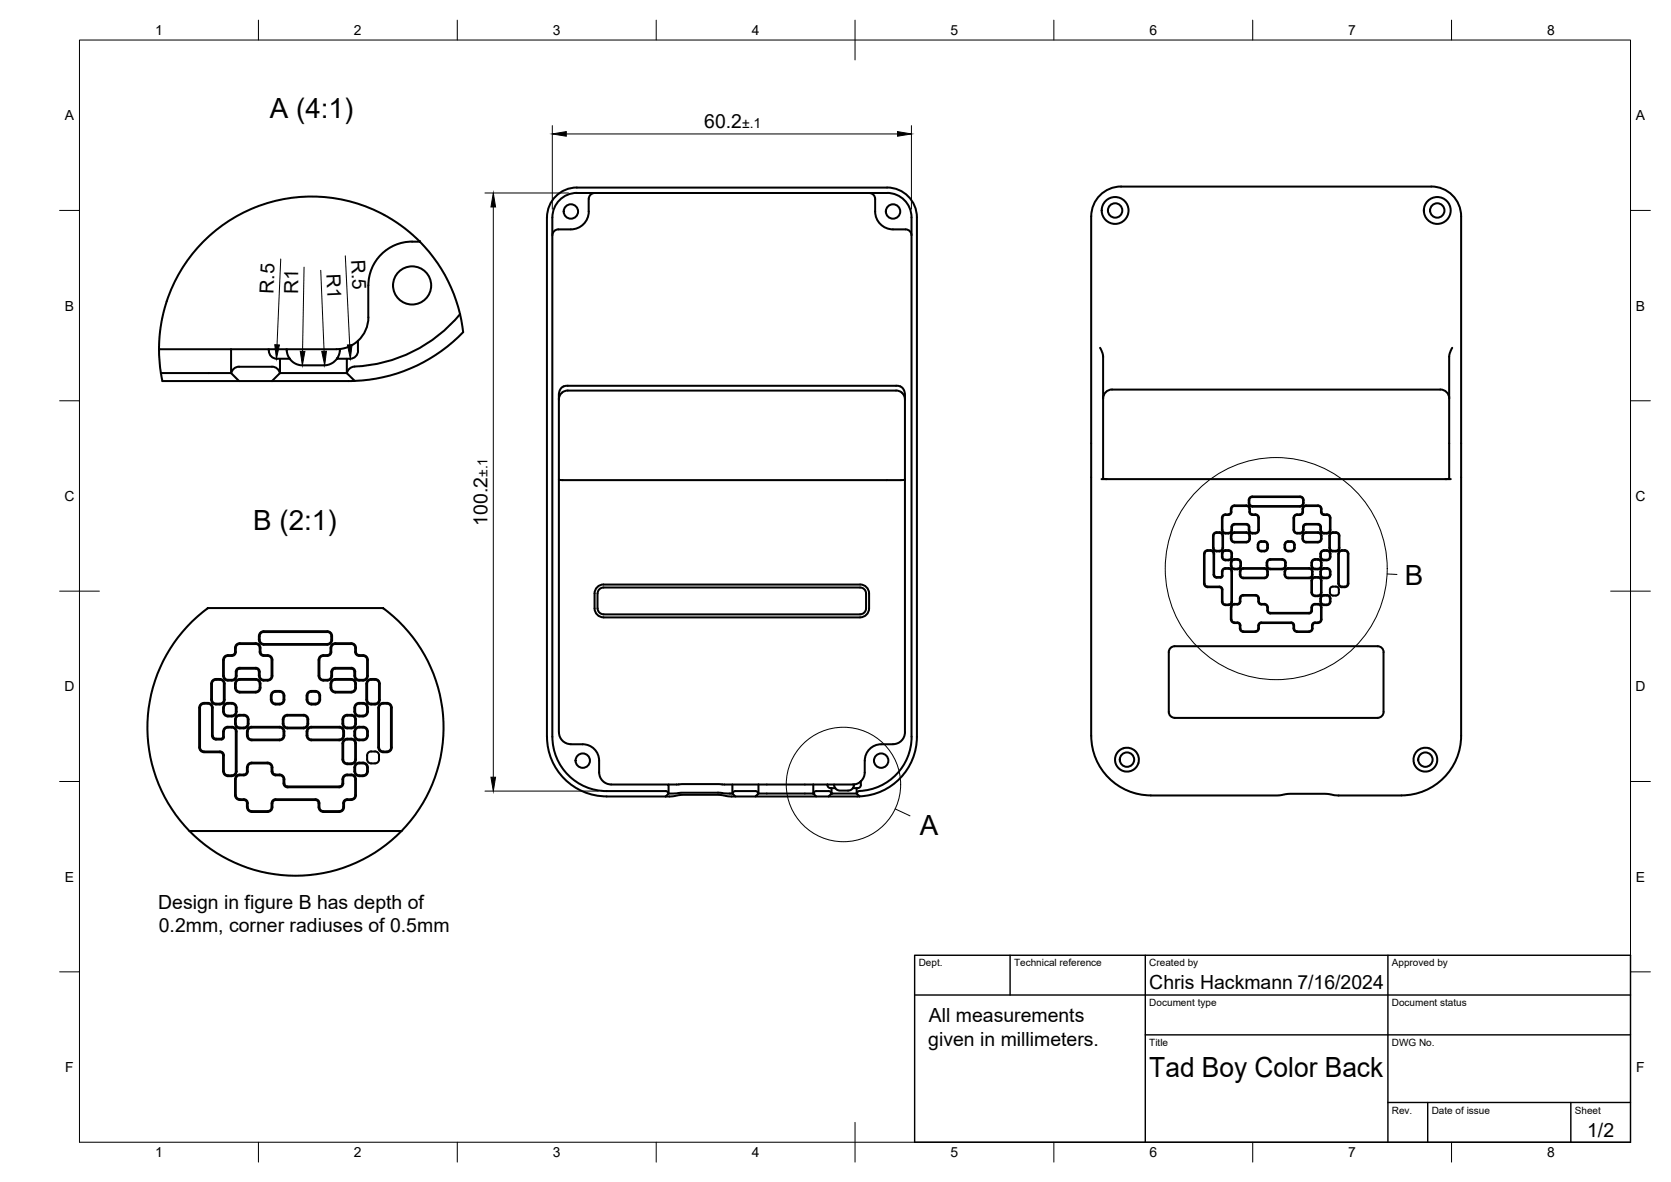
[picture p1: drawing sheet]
<svg xmlns="http://www.w3.org/2000/svg" width="420mm" height="297mm" viewBox="0 0 420 297" stroke-linecap="round" stroke-linejoin="round" font-family="sans-serif">
<!-- layer: Visible -->
<g fill="none" stroke="#000" stroke-width=".51">
<path d="M138.9 54.6v130.6M143.5 57.6h-3.1a1.49 1.49 0 0 0-1.5 1.5M145 48.5h78M145 48.5a6.1 6.1 0 0 0-6.1 6.1M148 53.1a4.5 4.5 0 0 1-4.5 4.5M149.5 48.5a1.49 1.49 0 0 0-1.5 1.5v3.2M218.6 48.5a1.49 1.49 0 0 1 1.4 1.5v3.2M220 53.1a4.5 4.5 0 0 0 4.5 4.5h3.2a1.49 1.49 0 0 1 1.5 1.5M223 48.5a6.1 6.1 0 0 1 6.2 6.1v130.5a13.8 13.8 0 0 1-13.3 13.7l-.5 .6M92.6 71.7v8M92.6 79.7a8 8 0 0 1-2.6 5.9M105.6 60.7a11.2 11.2 0 0 0-13 11"/>
<path d="M115.7 78.9a36.4 36.4 0 0 1-26.6 13.2M40 87.8l.2 3.7 .6 4.3h19.3M40 87.8l.3-5.3 1.2-5.4a38.4 38.4 0 0 1 61.3-18.9l2.7 2.4a38.9 38.9 0 0 1 11 22.9 39.6 39.6 0 0 1-28.8 12.3h-19.3M40.4 93.8h17.7M58.1 87.8v6M58.1 93.8h.1M58.1 93.8l2 2h8.3l2-2M67.6 87.8v.4M67.6 88.2a2.43 2.43 0 0 0 3.2 2h2.1M70.4 93.8a2 2 0 0 0-2-1.7l-8.3 .1a1.95 1.95 0 0 0-1.9 1.6M70.4 93.8h16.8M70.4 90.2v3.6"/>
<path d="M70.4 93.8h.1M72.1 87.8l.2 1.3 .6 1.1M72.9 90.2l1.2 1.1 1.7 .5 6.5-.1 1.4-.5 1-1M85.5 87.7l-.3 1.5-.5 1h2.5M85.5 87.7l2.5-.7 2-1.3v2.5M85.5 87.7l-45.5 .1M87.2 93.8l2 1.9M89.1 92.1a2 2 0 0 0-1.9 1.7M90 88.2a2.17 2.17 0 0 1-2.8 2v3.6M142.8 98.2h82.5M142.8 98.1a2.12 2.12 0 0 0-1.7 .8l-.4 .5-.2 1M225.3 98.1a2.28 2.28 0 0 1 1.9 1.1l.3 1.2"/>
<path d="M226.4 97.1l.7 .6 .4 1.3v85M226.4 97.1l-.8-.2h-82.8a1.95 1.95 0 0 0-1.7 .6l-.4 .7-.2 .8v85M276.6 87.4l.8 2.1v30.8M365.1 87.4l-.7 2.1v30.8M364.4 100.1a2.22 2.22 0 0 0-2.3-2.2h-82.5a2.25 2.25 0 0 0-2.2 2.2M140.5 120.6h87M277 120.4h87.8M277.3 120.3l1 .1M302.9 139.2v7.5M302.9 139.2a.75 .75 0 0 1 .7-.8h.8a.75 .75 0 0 1 .7 .8v5.2M305.3 134a1.42 1.42 0 0 1 2.2 .7v3a.9 .9 0 0 1-.9 .9h-.7a.9 .9 0 0 1-.9-.9v-3zM305.4 134.1l.5-.2h.7a.75 .75 0 0 1 .8 .8v3a.75 .75 0 0 1-.8 .7h-.7a.75 .75 0 0 1-.8-.7v-3z"/>
<path d="M307.2 130.2v3a.94 .94 0 0 0 .9 .9h.8a.9 .9 0 0 0 .9-.9v-.8M307.4 130.2a.72 .72 0 0 1 .7-.8h.8a.72 .72 0 0 0 .7-.7v-.8a.72 .72 0 0 1 .8-.7h3a.75 .75 0 0 1 .7 .7v.8a.75 .75 0 0 0 .8 .7h.7a.72 .72 0 0 1 .8 .8M307.4 130.2v3a.75 .75 0 0 0 .7 .7h.8a.75 .75 0 0 0 .7-.7v-.8M309.5 127.9v.8M309.5 134.7v.7M309.5 128.6l-.4 .6-1 .1a.9 .9 0 0 0-.9 .9M309.5 134.7a.9 .9 0 0 1 .9-.9h3a.9 .9 0 0 1 .9 .9v.7a.9 .9 0 0 1-.9 .9M309.5 135.4a.9 .9 0 0 0 .9 .9M309.5 127.9a.9 .9 0 0 1 .9-.9h3a.9 .9 0 0 1 .9 .9l.2 1.2 1.1 .2a.87 .87 0 0 1 .9 .9M309.6 132.4a.75 .75 0 0 1 .8-.7h3a.75 .75 0 0 1 .7 .7M309.8 132.4l.2-.4 .4-.2h3l.4 .2 .2 .4M309.9 134.1l.5-.2h3a.75 .75 0 0 1 .7 .8v.7a.79 .79 0 0 1-.7 .8h-3a.79 .79 0 0 1-.8-.8z"/>
<path d="M310.4 136.3h3M314 132.4v.8a.94 .94 0 0 0 .9 .9h.7a.9 .9 0 0 0 .9-.9M314.4 125.1l.5-.2h12a.75 .75 0 0 1 .7 .8v.7a.79 .79 0 0 1-.7 .8h-12a.75 .75 0 0 1-.8-.8v-.7zM314.9 127.3h12M314.9 127.3a.9 .9 0 0 1-.9-.9v-.7a.9 .9 0 0 1 .9-.9h12a.9 .9 0 0 1 .9 .9v.7a.9 .9 0 0 1-.9 .9M316.4 130.2v3a.75 .75 0 0 1-.8 .7h-.7a.75 .75 0 0 1-.8-.7v-.8M316.5 130.2v3M323.1 136.9v.8M323.2 137.7a.75 .75 0 0 0 .7 .7h.7M324.6 136h-.7a.94 .94 0 0 0-.9 .9 1.3 1.3 0 0 0 .6 1.6l1 .1M324.6 136.2h-.7a.75 .75 0 0 0-.7 .7M324.6 136a.9 .9 0 0 1 .9 .9v.8a.9 .9 0 0 1-.9 .9"/>
<path d="M324.6 136.2a.75 .75 0 0 1 .8 .7v.8a.75 .75 0 0 1-.8 .7M325.2 130.2v3a.94 .94 0 0 0 .9 .9 1.3 1.3 0 0 0 1.6-.6l.1-1.1M325.4 130.2v3a.75 .75 0 0 0 .7 .7h.8a.75 .75 0 0 0 .7-.7v-.8M327.6 132.4a.75 .75 0 0 1 .8-.7h3a.75 .75 0 0 1 .7 .7M327.8 132.4l.2-.4 .4-.2h3l.4 .2 .2 .4M327.9 134.1l.5-.2h3a.75 .75 0 0 1 .7 .8v.7a.79 .79 0 0 1-.7 .8h-3a.75 .75 0 0 1-.8-.8v-.7zM328.4 136.3h3M328.4 136.3a.9 .9 0 0 1-.9-.9v-.7a.9 .9 0 0 1 .9-.9h3a.9 .9 0 0 1 .9 .9v.7a.9 .9 0 0 1-.9 .9M332 132.4v.8M332 139.2v.7M332 133.2a.9 .9 0 0 0 .9 .9h.7M332 139.9a.9 .9 0 0 0 .9 .9h.7"/>
<path d="M332.1 132.4v.8a.75 .75 0 0 0 .8 .7h.7M333.6 129.3l-1.1-.2-.2-1.2a.9 .9 0 0 0-.9-.9h-3a.9 .9 0 0 0-.9 .9l-.2 1.2-1.2 .2a.86 .86 0 0 0-.9 .9M333.6 138.3h-.7a.9 .9 0 0 0-.9 .9M333.6 138.4h-.7a.75 .75 0 0 0-.8 .8v.7a.75 .75 0 0 0 .8 .8h.7M333.6 129.4h-.7a.75 .75 0 0 1-.8-.7v-.8a.75 .75 0 0 0-.7-.7h-3a.72 .72 0 0 0-.8 .7v.8a.75 .75 0 0 1-.7 .7h-.8a.72 .72 0 0 0-.7 .8M333.6 129.3a.9 .9 0 0 1 .9 .9M333.6 138.3a.9 .9 0 0 1 .9 .9v.7a.9 .9 0 0 1-.9 .9M333.6 138.4a.75 .75 0 0 1 .8 .8v.7a.75 .75 0 0 1-.8 .8M333.6 129.4a.75 .75 0 0 1 .8 .8M334.4 130.2v3a.75 .75 0 0 1-.8 .7M334.5 130.2v3a.9 .9 0 0 1-.9 .9M335.1 138.4h.8"/>
<path d="M335.1 133.8h.8M335.1 138.6h.8M335.1 133.9h.8M335.1 133.8a.9 .9 0 0 0-.9 .9v3a.9 .9 0 0 0 .9 .9M335.1 133.9a.75 .75 0 0 0-.7 .8v3a.75 .75 0 0 0 .7 .7M335.9 133.8a.9 .9 0 0 1 .9 .9v3a.86 .86 0 0 1-.9 .9M335.9 133.9a.75 .75 0 0 1 .8 .8M336.6 134.7v3M336.6 139.2v7.5M336.7 137.7a.75 .75 0 0 1-.8 .7M337.4 138.3h.7a.9 .9 0 0 1 .9 .9v7.5a.9 .9 0 0 1-.9 .9h-.7M337.4 138.4h.7a.75 .75 0 0 1 .8 .8v7.5a.75 .75 0 0 1-.8 .7h-.7"/>
<path d="M337.4 138.4a.75 .75 0 0 0-.7 .8M337.4 138.3a.94 .94 0 0 0-.9 .9v7.5a.9 .9 0 0 0 .9 .9M364.4 120.3l-1 .1M48.3 156.2l4-3.4h44l.8 .6a37.2 37.2 0 0 1 5.5 53.6 37.2 37.2 0 0 1-53.8 3 37.2 37.2 0 0 1-.5-53.8zM65.1 159.8v1M65.1 159.8a1.2 1.2 0 0 1 1.2-1.2h16a1.2 1.2 0 0 1 1.2 1.2v1M150.2 147.5l1-.5 .6-.1h64.5a2.25 2.25 0 0 1 2.2 2.2v3.8a2.29 2.29 0 0 1-2.2 2.3l-64.5-.1a2.25 2.25 0 0 1-2.3-2.2v-3.8l.1-.6zM150.9 147.9l.9-.3h64.5a1.49 1.49 0 0 1 1.5 1.5v3.8a1.52 1.52 0 0 1-1.5 1.5h-64.5a1.52 1.52 0 0 1-1.6-1.5l.1-3.8v-.4zM305.3 144.4l.4 .6h1.4l.1-1.3a.9 .9 0 0 1 .9-.9h.8a.87 .87 0 0 1 .9 .9v7.5a.86 .86 0 0 1-.9 .9h-.8a.9 .9 0 0 1-.9-.9v-3l-.1-.5-.5-.1h-3a.9 .9 0 0 1-.9-.9v-7.5a.94 .94 0 0 1 .9-.9h.8a.9 .9 0 0 1 .9 .9v5.2M308.1 142.9h.8M308.1 142.9a.75 .75 0 0 0-.7 .8v1l-.2 .4a2.11 2.11 0 0 1-1.8-.2l-.3-.5M308.9 142.9a.75 .75 0 0 1 .7 .8v7.5a.72 .72 0 0 1-.7 .7h-.8a.75 .75 0 0 1-.7-.7v-3a.75 .75 0 0 0-.8-.8h-3a.75 .75 0 0 1-.7-.7"/>
<path d="M309.5 141.4v.8M309.5 152.7v3M309.5 155.7a.94 .94 0 0 0 .9 .9l1.2 .1 .1 1.2a.9 .9 0 0 0 .9 .9M309.5 141.4a.9 .9 0 0 1 .9-.9h.7a.9 .9 0 0 1 .9 .9v.8M309.5 142.2a.94 .94 0 0 0 .9 .9 1.3 1.3 0 0 0 1.6-.6v-.3M309.6 152.7v3a.75 .75 0 0 0 .8 .7M309.6 142.2v-.8a.75 .75 0 0 1 .8-.7h.7a.75 .75 0 0 1 .8 .7v.8M309.6 142.2a.75 .75 0 0 0 .8 .7M310.4 142.9h.7M310.4 156.4h.7M310.4 151.9a.75 .75 0 0 0-.8 .8M311.1 156.4a.75 .75 0 0 1 .8 .8v.7a.75 .75 0 0 0 .7 .8"/>
<path d="M311.7 144.4a.9 .9 0 0 0 .9 .9M311.9 144.4a.75 .75 0 0 0 .7 .8M311.9 142.2a.75 .75 0 0 1-.8 .7M312.6 142.8h5.3a.9 .9 0 0 1 .9 .9v.7M312.6 149.7h3a.75 .75 0 0 1 .8 .7v.8a.79 .79 0 0 0 .8 .7h.7M312.6 149.5h3M312.6 158.8h3M312.6 142.9h5.3M312.6 149.7a.75 .75 0 0 0-.7 .7v.8a.75 .75 0 0 1-.8 .7h-.7M312.6 142.9a.75 .75 0 0 0-.7 .8v.7M312.6 149.5a.9 .9 0 0 0-.9 .9l-.1 1.2-1.2 .2a.9 .9 0 0 0-.9 .9M312.6 142.8a.9 .9 0 0 0-.9 .9v.7"/>
<path d="M315.6 149.5a.9 .9 0 0 1 .9 .9M316.5 150.4v.8M316.5 157.2v.7M316.5 151.2l.4 .5 1 .1a.87 .87 0 0 1 .9 .9M316.5 157.9a.9 .9 0 0 1-.9 .9M317.1 156.4h7.5M317.2 156.4a.75 .75 0 0 0-.8 .8v.7a.72 .72 0 0 1-.8 .8h-3M317.9 151.9a.75 .75 0 0 1 .7 .8M317.9 142.9a.75 .75 0 0 1 .7 .8v.7M318.5 141.4v.8M318.5 141.4a.9 .9 0 0 1 .9-.9h3a.9 .9 0 0 1 .9 .9v.8M318.5 142.2a.94 .94 0 0 0 .9 .9h3a.9 .9 0 0 0 .9-.9"/>
<path d="M318.6 152.7v.7a.75 .75 0 0 0 .8 .8h9.7a.75 .75 0 0 0 .8-.8v-.7M318.6 144.4a.75 .75 0 0 1-.7 .8h-5.3M318.6 142.2a.75 .75 0 0 0 .8 .7M318.8 152.7v.9l.6 .4h9.7l.6-.4v-.9M318.8 144.4a.9 .9 0 0 1-.9 .9h-5.3M319.4 142.9h3M323 144.4a.9 .9 0 0 0 .9 .9h5.3a.9 .9 0 0 0 .9-.9M323.1 141.4v.8M323.1 143.7v.7M323.2 144.4a.75 .75 0 0 0 .7 .8h5.3a.75 .75 0 0 0 .7-.8M323.2 141.4a.75 .75 0 0 0-.8-.7h-3a.75 .75 0 0 0-.8 .7v.8M323.2 142.2a.75 .75 0 0 1-.8 .7"/>
<path d="M323.9 142.9h5.2M323.9 142.9a.75 .75 0 0 0-.7 .8M324.6 156.6h-7.4l-.5 .1-.2 .5M324.6 156.6l.5 .1 .1 .5a1.29 1.29 0 0 0 .6 1.5l.3 .1M324.6 156.4a.75 .75 0 0 1 .8 .8v.7a.79 .79 0 0 0 .7 .8h3.1a.72 .72 0 0 0 .7-.8v-.7a.75 .75 0 0 1 .8-.8M326.1 158.8h3M329.2 142.9a.75 .75 0 0 1 .7 .8v.7M329.7 142.2a1.3 1.3 0 0 1 .6-1.6 1.63 1.63 0 0 1 1.9 .5l.1 1.1M329.8 142.2a.94 .94 0 0 0 .8 .9 1.3 1.3 0 0 0 1.6-.6l.1-.3M329.9 142.2v-.8a.75 .75 0 0 1 .7-.7h.8a.75 .75 0 0 1 .7 .7v.8M329.9 142.2a.75 .75 0 0 0 .8 .7M330 145.3l.3-.2a1.63 1.63 0 0 1 1.9 .4l.1 3.4a.94 .94 0 0 1-.9 .9 1.29 1.29 0 0 1-1.6-.5v-3.4z"/>
<path d="M330 143.7v.7M330 157.2v.7M330.1 157.9a.9 .9 0 0 1-.9 .9M330.1 143.7a.9 .9 0 0 0-.9-.9h-5.3a.86 .86 0 0 0-.9 .9v.7M330.1 145.4l1.3-.3a.75 .75 0 0 1 .7 .8v3a.79 .79 0 0 1-.7 .8h-.7a.79 .79 0 0 1-.8-.8v-3zM330.6 151.9h.8M330.6 142.9h.8M330.6 156.4h.8M330.7 151.9a.75 .75 0 0 0-.8 .8M331.4 151.9a.75 .75 0 0 1 .7 .8M332 143.7v.7M332 150.4v.8"/>
<path d="M332 151.2a.9 .9 0 0 0 .9 .9h.7M332 144.4a.9 .9 0 0 0 .9 .9h.7M332.1 144.4a.75 .75 0 0 0 .8 .8h.7M332.1 142.2a.75 .75 0 0 1-.7 .7M332.1 152.7v3a.75 .75 0 0 1-.7 .7M332.3 152.7a.87 .87 0 0 0-.9-.9h-.7a.9 .9 0 0 0-.9 .9M332.3 152.7v3a.9 .9 0 0 1-.9 .9h-1l-.3 .6M332.9 149.5h.7M332.9 142.9h.7M332.9 149.5a.9 .9 0 0 0-.9 .9M332.9 142.9a.75 .75 0 0 0-.8 .8v.7M333.6 142.8h-.7a.9 .9 0 0 0-.9 .9"/>
<path d="M333.6 149.7h-.7a.75 .75 0 0 0-.8 .7v.8a.75 .75 0 0 0 .8 .7h.7M333.6 149.5a.9 .9 0 0 1 .9 .9v.8a.9 .9 0 0 1-.9 .9M333.6 142.8a.9 .9 0 0 1 .9 .9v.7M333.6 149.7a.75 .75 0 0 1 .8 .7v.8a.75 .75 0 0 1-.8 .7M333.6 142.9a.75 .75 0 0 1 .8 .8v.7M334.4 144.4a.75 .75 0 0 1-.8 .8M334.5 144.4a.9 .9 0 0 1-.9 .9M335.1 147.4h.8M335.1 149.7h.8M335.1 147.4a.75 .75 0 0 0-.7 .8v.7a.75 .75 0 0 0 .7 .8M335.9 147.4a.75 .75 0 0 1 .8 .8M336.6 148.2v.7"/>
<path d="M336.7 146.7a.75 .75 0 0 0 .7 .7M336.7 148.9a.75 .75 0 0 1-.8 .8M53.1 171.8v4a1.23 1.23 0 0 0 1.2 1.2 1.88 1.88 0 0 0 2-.5l.2-.7v-4M53.1 171.8a1.2 1.2 0 0 1 1.2-1.2 1.83 1.83 0 0 1 2 .5l.2 .7M53.3 171.8v4a1.01 1.01 0 0 0 1 1h1a1.01 1.01 0 0 0 1-1M54.3 170.8h1M54.3 170.8a1.01 1.01 0 0 0-1 1M55.3 170.8a1.01 1.01 0 0 1 1 1M56.1 165.8v4M56.1 177.8v1M56.1 169.8a1.2 1.2 0 0 0 1.2 1.2h1M56.1 178.8a1.2 1.2 0 0 0 1.2 1.2l1 .1"/>
<path d="M56.3 165.8v4M56.3 171.8v4M56.3 177.8v1M56.3 178.8a1.01 1.01 0 0 0 1 1h1M56.3 169.8a1.01 1.01 0 0 0 1 1h1M58.3 164.6a1.82 1.82 0 0 0-2 .5l-.2 .7M58.3 176.6a1.82 1.82 0 0 0-2 .5l-.2 .7M58.3 176.8h-1a1.01 1.01 0 0 0-1 1M58.3 164.8h-1a1.01 1.01 0 0 0-1 1M58.3 176.6a1.2 1.2 0 0 1 1.2 1.2 1.83 1.83 0 0 1-.5 2l-.7 .2M58.3 176.8a1.01 1.01 0 0 1 1 1M59.1 162.8v1a.79 .79 0 0 1-.8 .8"/>
<path d="M59.1 171.8a1.82 1.82 0 0 0 .5 2l.7 .2M59.1 162.8a1.2 1.2 0 0 1 1.2-1.2h4a1.2 1.2 0 0 1 1.2 1.2M59.1 171.8a1.2 1.2 0 0 1 1.2-1.2h4a1.2 1.2 0 0 1 1.2 1.2M59.3 171.8v1a1.01 1.01 0 0 0 1 1M59.3 169.8v-1a.97 .97 0 0 1 1-1h4a1.01 1.01 0 0 1 1 1v1a1.01 1.01 0 0 0 1 1h1M59.3 162.8v1M59.3 177.8v1M59.3 163.8a1.01 1.01 0 0 1-1 1M59.3 178.8a1.01 1.01 0 0 1-1 1M59.3 169.8a1.01 1.01 0 0 1-1 1M59.6 179.9l.3-.2a1.87 1.87 0 0 1 2.5 .7 1.87 1.87 0 0 1-.7 2.6 1.87 1.87 0 0 1-2.5-.8 2.44 2.44 0 0 1 .4-2.3zM60.3 174h4"/>
<path d="M60.3 170.8h4M60.3 173.8h4M60.3 161.8h4M60.3 170.8a1.01 1.01 0 0 0-1 1M60.3 161.8a1.01 1.01 0 0 0-1 1M64.3 170.8a1.01 1.01 0 0 1 1 1M64.3 161.8a1.01 1.01 0 0 1 1 1M65.1 169.8v-1a.79 .79 0 0 0-.8-.8h-4a.76 .76 0 0 0-.8 .8 1.84 1.84 0 0 1-.5 2l-.7 .2M65.1 169.8a1.2 1.2 0 0 0 1.2 1.2h1M65.1 160.8a1.2 1.2 0 0 0 1.2 1.2M65.3 171.8v1a1.01 1.01 0 0 1-1 1M65.3 162.8v1a1.01 1.01 0 0 0 1 1h1"/>
<path d="M65.3 160.8v-1a1.01 1.01 0 0 1 1-1h16a.97 .97 0 0 1 1 1v1M65.3 160.8a1.01 1.01 0 0 0 1 1M65.5 162.8v1a.79 .79 0 0 0 .8 .8h1M65.5 171.8a1.82 1.82 0 0 1-.5 2l-.7 .2M66.3 162h16M66.3 161.8h16M67.3 164.6a1.2 1.2 0 0 1 1.2 1.2v4a1.2 1.2 0 0 1-1.2 1.2M67.3 164.8a1.01 1.01 0 0 1 1 1M68.1 174.8v1M68.1 175.8a1.2 1.2 0 0 0 1.2 1.2M68.3 165.8v4M68.3 174.8v1"/>
<path d="M68.3 175.8a1.01 1.01 0 0 0 1 1M68.3 169.8a1.01 1.01 0 0 1-1 1M69.3 173.6a1.83 1.83 0 0 1 2 .5 2.1 2.1 0 0 1-.6 2.9h-1.4M69.3 173.8h1M69.3 173.8a1.01 1.01 0 0 0-1 1M69.3 173.6a1.2 1.2 0 0 0-1.2 1.2M70.3 173.8a1.01 1.01 0 0 1 1 1v1a.97 .97 0 0 1-1 1h-1M71.6 179.9l.7-.3h4a1.2 1.2 0 0 1 1.2 1.2 1.84 1.84 0 0 1-.5 2l-.7 .2h-4a1.2 1.2 0 0 1-1.2-1.2 1.85 1.85 0 0 1 .5-1.9zM77.1 174.8v1M77.1 175.8a1.2 1.2 0 0 0 1.2 1.2h1M78.3 173.8h1M78.3 173.8a1.01 1.01 0 0 0-1 1v1a1.01 1.01 0 0 0 1 1h1"/>
<path d="M79.3 173.6a1.82 1.82 0 0 0-2 .5l-.2 .7M79.3 173.6a1.2 1.2 0 0 1 1.2 1.2 1.83 1.83 0 0 1-.5 2l-.7 .2M79.3 173.8a1.01 1.01 0 0 1 1 1v1a1.01 1.01 0 0 1-1 1M80.1 165.8v4M80.1 169.8a1.2 1.2 0 0 0 1.2 1.2M81.3 170.8h1a.97 .97 0 0 0 1-1v-1a.97 .97 0 0 1 1-1h4a.97 .97 0 0 1 1 1v1a1.01 1.01 0 0 0 1 1M81.3 164.6a1.2 1.2 0 0 0-1.2 1.2M81.3 164.8a1.01 1.01 0 0 0-1 1v4a1.01 1.01 0 0 0 1 1M83.1 162.8v1a.79 .79 0 0 1-.8 .8h-1M83.1 171.8a1.72 1.72 0 0 0 .8 2.2h.4M83.1 162.8a1.2 1.2 0 0 1 1.2-1.2h4a1.2 1.2 0 0 1 1.2 1.2M83.1 171.8a1.2 1.2 0 0 1 1.2-1.2h4a1.2 1.2 0 0 1 1.2 1.2"/>
<path d="M83.3 171.8v1a1.01 1.01 0 0 0 1 1M83.3 162.8v1a1.01 1.01 0 0 1-1 1h-1M83.3 160.8a1.01 1.01 0 0 1-1 1M83.5 168.8a1.83 1.83 0 0 1-.5 2l-.7 .2h-1M83.5 160.8a1.2 1.2 0 0 1-1.2 1.2M83.5 168.8a.76 .76 0 0 1 .8-.8h4a.79 .79 0 0 1 .8 .8M84.3 174h4M84.3 170.8h4M84.3 173.8h4M84.3 161.8h4M84.3 170.8a1.01 1.01 0 0 0-1 1M84.3 161.8a1.01 1.01 0 0 0-1 1"/>
<path d="M86.6 179.9l.3-.2a1.87 1.87 0 0 1 2.6 .7 1.87 1.87 0 0 1-.8 2.6 1.87 1.87 0 0 1-2.5-.8 2.44 2.44 0 0 1 .4-2.3zM88.3 170.8a1.01 1.01 0 0 1 1 1M88.3 161.8a1.01 1.01 0 0 1 1 1M89.1 168.8v1M89.1 177.8v1M89.1 178.8a1.2 1.2 0 0 0 1.2 1.2M89.1 169.8a1.2 1.2 0 0 0 1.2 1.2M89.3 171.8v1a1.01 1.01 0 0 1-1 1M89.3 162.8v1a1.01 1.01 0 0 0 1 1M89.5 162.8v1a.79 .79 0 0 0 .8 .8M89.5 171.8a1.77 1.77 0 0 1-.5 2l-.7 .2M90.3 176.6a1.83 1.83 0 0 1 2 .5 2.1 2.1 0 0 1-.6 2.9l-1.4 .1"/>
<path d="M90.3 164.6a1.83 1.83 0 0 1 2 .5l.2 .7v4a1.2 1.2 0 0 1-1.2 1.2h-1M90.3 176.8h1a1.01 1.01 0 0 1 1 1v1a1.01 1.01 0 0 1-1 1h-1M90.3 164.8h1a1.01 1.01 0 0 1 1 1v4a1.01 1.01 0 0 1-1 1h-1M90.3 176.6a1.2 1.2 0 0 0-1.2 1.2M90.3 176.8a1.01 1.01 0 0 0-1 1v1a1.01 1.01 0 0 0 1 1M92.1 171.8v4a1.23 1.23 0 0 0 1.2 1.2 1.88 1.88 0 0 0 2-.5l.2-.7v-4M92.1 171.8a1.2 1.2 0 0 1 1.2-1.2 1.83 1.83 0 0 1 2 .5l.2 .7M92.3 171.8v4a1.01 1.01 0 0 0 1 1h1a1.01 1.01 0 0 0 1-1v-4M93.3 170.8h1M93.3 170.8a1.01 1.01 0 0 0-1 1M94.3 170.8a1.01 1.01 0 0 1 1 1M95.6 177.1a1.93 1.93 0 0 1 2.6 .3l.1 10.4a1.04 1.04 0 0 1-1 1.1l-1-.1a1.04 1.04 0 0 1-1-1v-10z"/>
<path d="M95.6 176.9a2.1 2.1 0 0 1 2.8 .6l.1 10.3a1.23 1.23 0 0 1-1.2 1.2 1.72 1.72 0 0 1-2.1-.8l-.1-10.4zM294.5 162.7l.9-.3h51a1.49 1.49 0 0 1 1.5 1.5v15a1.52 1.52 0 0 1-1.5 1.5h-51a1.49 1.49 0 0 1-1.5-1.5v-15l.1-.5zM55.7 185.9h-1.4a1.01 1.01 0 0 1-1-1v-7.1a1.01 1.01 0 0 0-1-1h-1a1.01 1.01 0 0 0-1 1v10a1.04 1.04 0 0 0 1 1.1l4-.1a1.01 1.01 0 0 1 1 1M56.1 183.8l-.1 1.6-.3 .2h-1.4a.79 .79 0 0 1-.8-.8v-7a1.2 1.2 0 0 0-1.2-1.2 1.83 1.83 0 0 0-2 .5l-.2 .7v10a1.24 1.24 0 0 0 1.2 1.2h4a.79 .79 0 0 1 .8 .8v4.1M56.1 193.8a1.2 1.2 0 0 0 1.2 1.2l1 .1M56.3 183.8v1.4M56.3 189.9v4M56.3 193.8a1.01 1.01 0 0 0 1 1h1M56.3 185.2l-.2 .5-.4 .1M57.3 182.7h1M57.3 182.8h1M57.3 182.8a1.01 1.01 0 0 0-1 1"/>
<path d="M57.3 182.6a1.2 1.2 0 0 0-1.2 1.2M58.3 182.6a1.2 1.2 0 0 1 1.2 1.2M58.3 182.8a1.01 1.01 0 0 1 1 1M59.3 183.8v10.1M59.3 193.8a1.01 1.01 0 0 1-1 1M59.5 183.8v10a1.2 1.2 0 0 1-1.2 1.2M60.3 194.7h1M60.3 194.8a1.01 1.01 0 0 0-1 1v4a1.04 1.04 0 0 0 1 1.1l1-.1a.97 .97 0 0 1 1 1.1v.9a1.01 1.01 0 0 0 1 1h4M60.3 194.6a1.2 1.2 0 0 0-1.2 1.2v4a1.23 1.23 0 0 0 1.2 1.2h1a.76 .76 0 0 1 .8 .9 1.72 1.72 0 0 0 .8 2.1l4.4 .1M62.1 183.8a1.88 1.88 0 0 0 .5 2l.7 .2h7a1.2 1.2 0 0 0 1.2-1.2v-1M62.3 183.8v1a1.01 1.01 0 0 0 1 1.1h7a1.01 1.01 0 0 0 1-1.1v-1M63.3 182.7h7"/>
<path d="M63.3 182.8h7M63.3 182.6a1.2 1.2 0 0 0-1.2 1.2M63.3 182.8a1.01 1.01 0 0 0-1 1M67.3 191.7h-4a1.23 1.23 0 0 0-1.2 1.2v.9a.79 .79 0 0 1-.8 .8M67.3 191.8h-4a1.01 1.01 0 0 0-1 1.1v.9a1.01 1.01 0 0 1-1 1h-1M67.3 191.7a1.2 1.2 0 0 1 1.2 1.1v1.1a.83 .83 0 0 0 .8 .7M67.3 191.8a1.01 1.01 0 0 1 1 1M68.3 192.9v1M68.3 193.8a1.01 1.01 0 0 0 1 1M69.3 194.7h1M69.3 194.8h1M70.3 182.6a1.2 1.2 0 0 1 1.2 1.2"/>
<path d="M70.3 194.6a1.2 1.2 0 0 1 1.2 1.2v1.1M70.3 194.8a1.01 1.01 0 0 1 1 1v1.1M70.3 182.8a1.01 1.01 0 0 1 1 1M71.3 196.8a1.01 1.01 0 0 0 1 1.1h13a1.01 1.01 0 0 0 1-1.1M71.5 196.8a.79 .79 0 0 0 .8 .8h13a.79 .79 0 0 0 .8-.8M71.6 180.1l.7-.3h4a1.01 1.01 0 0 1 1 1v1a1.01 1.01 0 0 1-1 1h-4a1.01 1.01 0 0 1-1-1v-1zM77.1 183.8v1.1M77.3 183.8v1a1.01 1.01 0 0 0 1 1.1h7a1.01 1.01 0 0 0 1-1.1v-1M78.3 182.7h7M78.3 182.8h7M78.3 182.8a1.01 1.01 0 0 0-1 1M78.3 182.6a1.2 1.2 0 0 0-1.2 1.2"/>
<path d="M85.3 182.6a1.2 1.2 0 0 1 1.2 1.2M85.3 182.8a1.01 1.01 0 0 1 1 1M86.5 183.8a1.83 1.83 0 0 1-.5 2l-.7 .2h-7a1.2 1.2 0 0 1-1.2-1.2M86.6 185.9a2.12 2.12 0 0 1 2.9 .6v4.3a1.23 1.23 0 0 1-1.2 1.3 1.88 1.88 0 0 1-2-.6l-.2-.7v-4zM87.3 194.7h1M87.3 194.8h1M87.3 185.9h1M87.3 185.8a1.01 1.01 0 0 0-1 1v4a1.01 1.01 0 0 0 1 1h1a.97 .97 0 0 0 1-1v-4a1.01 1.01 0 0 0-1-1M87.3 194.8a1.01 1.01 0 0 0-1 1v1.1M87.3 194.6a1.2 1.2 0 0 0-1.2 1.2v1.1M88.3 194.6a1.2 1.2 0 0 1 1.2 1.2v4a1.15 1.15 0 0 1-1.2 1.2h-1a.79 .79 0 0 0-.8 .8 1.83 1.83 0 0 1-.5 2l-.7 .2-4 .1M88.3 194.8a1.01 1.01 0 0 1 1 1v4a.97 .97 0 0 1-1 1l-1 .1a.97 .97 0 0 0-1 .9v1a.97 .97 0 0 1-1 1h-4"/>
<path d="M89.1 183.8v1.1M89.1 192.9v1M89.1 184.8a1.2 1.2 0 0 0 1.2 1.2M89.1 193.8a1.2 1.2 0 0 0 1.2 1.2M89.3 183.8v1a1.01 1.01 0 0 0 1 1.1M90.3 191.7a1.83 1.83 0 0 1 2 .4 2.1 2.1 0 0 1-.6 2.9l-1.4 .1M90.3 191.8h1a1.01 1.01 0 0 1 1 1v1.1a1.01 1.01 0 0 1-1 .9h-1M90.3 182.7h1M90.3 182.8h1M90.3 182.6a1.2 1.2 0 0 0-1.2 1.2M90.3 191.7a1.2 1.2 0 0 0-1.2 1.1M90.3 191.8a1.01 1.01 0 0 0-1 1.1v.9a1.01 1.01 0 0 0 1 1"/>
<path d="M90.3 182.8a1.01 1.01 0 0 0-1 1M91.3 182.6a1.2 1.2 0 0 1 1.2 1.2M91.3 182.8a1.01 1.01 0 0 1 1 1M92.3 183.8v1a1.01 1.01 0 0 1-1 1.1h-1M92.5 183.8a1.83 1.83 0 0 1-.5 2l-.7 .2h-1M92.6 189.1a1.93 1.93 0 0 1 2.6 .3 1.98 1.98 0 0 1-.5 2.4 1.98 1.98 0 0 1-2.3-.6 2.43 2.43 0 0 1 .2-2.1zM138.9 185.1a13.7 13.7 0 0 0 13.6 13.7M140.5 184a2.99 2.99 0 0 0 3 3M143.5 187a7.7 7.7 0 0 1 5.1 .6 4.1 4.1 0 0 1 2 3.6v2.9M150.7 194.1a3 3 0 0 0 2.9 3.1h14.5v2.2M152.5 198.8h14.9M167.4 198.8l.5 .2 .2 .4"/>
<path d="M168.1 197.2h22.6M168.1 199.4l3.3-.2h9.5l3.2 .2M168.1 199.4l-.7 .8M184.1 197.2v2.2M184.1 199.4l.8 .8M184.2 199.4l.2-.4 .5-.2h5.1l.4 .2 .3 .4M190.7 199.4h13.8M190.7 197.2h13.8M190.7 199.4l-.8 .8h15.3M190.7 197.2v2.2M204.5 199.4l.7 .8h3.1l.8-.8M204.5 197.2h3.5"/>
<path d="M204.5 197.2v2.2M208 197.2v.1a.75 .75 0 0 0 .8 .7M208 197.2h1.7l.3 .9M208.3 198.8h-3.1l-.4 .2-.3 .4M208.4 198.8l.4 .2 .3 .4M208.8 198.1h1.2M209.1 199.4h6.3M209.1 198.1v1.3M210 198.1l.4 .4 .7 .2h2.4l1-.6M214.7 197.1l-.2 1M214.8 197.1l-5.1 .1M215.4 198.1v1.3"/>
<path d="M215.4 199.4l.7 .7-7.8 .1M216.5 196.4v.9a1.33 1.33 0 0 1-1.7 .8h-.3M216.5 196.4l-.9 .5-.9 .2M217.4 194.1l-.3 1.5-.6 .7M227.5 184a2.99 2.99 0 0 1-3 3 7.8 7.8 0 0 0-5 .6 4.1 4.1 0 0 0-2.1 3.6v2.9M286.2 191.8l-.7 1.2-1.1 .7-1.5 .2-1.2-.5-.9-1-.4-1.2 .2-1.5 .9-1.2a3 3 0 0 1 3.6-.1 3 3 0 0 1 1.1 3.4M289.4 199.9a15 15 0 0 1-15-15v-130.5a7.5 7.5 0 0 1 7.5-7.5h78a7.5 7.5 0 0 1 7.5 7.5v130.5a15 15 0 0 1-15 15h-16.1l-3-.4h-9l-3.1 .4h-31.8M359.3 188l1.2 .8 .7 1.1 .2 1.3-.5 1.4-1 .9-1.2 .4-1.6-.3-1.1-.8a3 3 0 0 1-.1-3.6 3 3 0 0 1 3.4-1.2M47.6 208.8h53.4M68.3 201.9v.9M68.3 202.8a1.01 1.01 0 0 1-1 1M69.3 201h10"/>
<path d="M69.3 200.9h10M69.3 201a.79 .79 0 0 0-.8 .8 1.87 1.87 0 0 1-.5 2l-.7 .2M69.3 200.8a1.01 1.01 0 0 0-1 1M79.3 201a.79 .79 0 0 1 .8 .8v1M79.3 200.8a1.01 1.01 0 0 1 1 1.1v.9a1.01 1.01 0 0 0 1 1M80.1 202.8a1.2 1.2 0 0 0 1.2 1.2M152.5 200.2h14.9M167.4 200.2l1.8-.1 2.4-.4h9l3.1 .5h6.2M216.2 200.1a15 15 0 0 0 14.3-14.9v-130.6a7.5 7.5 0 0 0-7.5-7.5h-78a7.5 7.5 0 0 0-7.5 7.5v130.5a15 15 0 0 0 15 15"/>
<circle cx="143.5" cy="53.1" r="1.81"/>
<circle cx="224.5" cy="53.1" r="1.81"/>
<circle cx="280.4" cy="52.9" r="1.81"/>
<circle cx="280.4" cy="52.9" r="3.4"/>
<circle cx="361.4" cy="52.9" r="1.81"/>
<circle cx="361.4" cy="52.9" r="3.4"/>
<circle cx="103.6" cy="71.7" r="4.8"/>
<circle cx="308.5" cy="139.5" r="1.38"/>
<circle cx="308.5" cy="139.5" r="1.23"/>
<circle cx="317.5" cy="137.3" r="1.38"/>
<circle cx="317.5" cy="137.3" r="1.23"/>
<circle cx="60.7" cy="181.3" r="1.66"/>
<circle cx="87.7" cy="181.3" r="1.66"/>
<circle cx="146.5" cy="191.2" r="1.81"/>
<circle cx="221.6" cy="191.2" r="1.81"/>
<circle cx="283.4" cy="190.9" r="1.81"/>
<circle cx="358.4" cy="190.9" r="1.81"/>
</g>
<g fill="#000">
<circle cx="204.5" cy="199.4" r=".25"/>
<circle cx="209.1" cy="199.4" r=".25"/>
</g>
<!-- layer: BORDER -->
<g fill="none" stroke="#000" stroke-width=".25">
<path d="M20 10.1h390v276.9h-390zM65 5.1v5M115 5.1v5M165 5.1v5M215 5.1v10M265 5.1v5M315 5.1v5M365 5.1v5M15 52.9h5M410 52.9h5M15 100.7h5M410 100.7h5"/>
<path d="M15 148.6h10M405 148.6h10M15 196.4h5M410 196.4h5M15 244.2h5M410 244.2h5M65 287v5M115 287v5M165 287v5M215 282.1v9.9M265 287v5M315 287v5"/>
<path d="M365 287v5"/>
</g>
<!-- layer: TITLEBLOCK -->
<path d="M230 240.1h180v46.9h-180zM230 250h180M254 240.1v9.9M288 240.1v46.9M349 240.1v46.9M288 260.1h122M349 277.1h61M359 277.1v9.9M395 277.1v9.9" fill="none" stroke="#000" stroke-width=".36"/>
<!-- layer: FD_Dimensions -->
<path d="M138.9 31.6v21M142.4 33.7h83.3M229.2 31.6v21M121.9 48.5h21M124 52v143.3M70.6 65.1l-.9 21.5M76.5 67.1l-.4 21.2M80.6 67.9l.9 20.4M86.8 64.3l1.1 22.3M121.9 198.8h28.5" fill="none" stroke="#000" stroke-width=".25"/>
<path d="M138.9 33.7l3.5-.6v1.1zM225.7 33.1l3.5 .6-3.5 .5zM124 48.5l.6 3.5h-1.2zM69.1 86.6l1.2 .1-.8 3.5zM75.5 88.3h1.2l-.7 3.5zM80.9 88.3h1.2l-.5 3.5zM87.4 86.7l1.1-.1-.4 3.5zM123.4 195.3h1.2l-.6 3.5z" fill="#000" stroke="#000" stroke-width=".25"/>
<!-- layer: Detail Boundary -->
<g fill="none" stroke="#000" stroke-width=".25">
<path d="M348.8 144.2l2.5 .2M225.1 203.3l3.7 1.7"/>
<circle cx="320.9" cy="142.9" r="27.9"/>
<circle cx="212.1" cy="197.1" r="14.4"/>
</g>
<g font-size="7">
<text x="67.9" y="29.7">A (4:1)</text>
<text x="63.7" y="133.1">B (2:1)</text>
<text x="353.3" y="147.1">B</text>
<text x="231.3" y="209.8">A</text>
<text x="289" y="270.6">Tad Boy Color Back</text>
</g>
<g font-size="4.9">
<text x="177.1" y="32.2">60.2</text>
<text x="88.3" y="65.2" transform="rotate(87 88.3 65.2)">R.5</text>
<text x="82.1" y="68.9" transform="rotate(87 82.1 68.9)">R1</text>
<text x="68.7" y="73.8" transform="rotate(-87 68.7 73.8)">R.5</text>
<text x="74.9" y="73.9" transform="rotate(-89 74.9 73.9)">R1</text>
<text x="122.6" y="132.1" transform="rotate(-90 122.6 132.1)">100.2</text>
<text x="39.8" y="228.3">Design in figure B has depth of</text>
<text x="39.9" y="234.2">0.2mm, corner radiuses of 0.5mm</text>
<text x="289" y="248.5">Chris Hackmann 7/16/2024</text>
<text x="233.6" y="256.9">All measurements</text>
<text x="233.4" y="262.7">given in millimeters.</text>
<text x="399.1" y="285.7">1/2</text>
</g>
<g font-size="3.5">
<text x="39" y="8.8">1</text>
<text x="89" y="8.8">2</text>
<text x="139" y="8.8">3</text>
<text x="189" y="8.8">4</text>
<text x="239" y="8.8">5</text>
<text x="289" y="8.8">6</text>
<text x="339" y="8.8">7</text>
<text x="389" y="8.8">8</text>
<text x="16.3" y="30.2">A</text>
<text x="186.6" y="32.2">±.1</text>
<text x="411.3" y="30.2">A</text>
<text x="16.3" y="78">B</text>
<text x="411.3" y="78">B</text>
<text x="122.6" y="119.9" transform="rotate(-90 122.6 119.9)">±.1</text>
<text x="16.2" y="125.9">C</text>
<text x="411.2" y="125.9">C</text>
<text x="16.2" y="173.7">D</text>
<text x="411.2" y="173.7">D</text>
<text x="16.3" y="221.6">E</text>
<text x="411.3" y="221.6">E</text>
<text x="16.4" y="269.4">F</text>
<text x="411.4" y="269.4">F</text>
<text x="39" y="290.8">1</text>
<text x="89" y="290.8">2</text>
<text x="139" y="290.8">3</text>
<text x="189" y="290.8">4</text>
<text x="239" y="290.8">5</text>
<text x="289" y="290.8">6</text>
<text x="339" y="290.8">7</text>
<text x="389" y="290.8">8</text>
</g>
<g font-size="2.5">
<text x="231" y="242.9">Dept.</text>
<text x="255" y="242.9">Technical reference</text>
<text x="289" y="242.9">Created by</text>
<text x="350" y="242.9">Approved by</text>
<text x="289" y="252.8">Document type</text>
<text x="350" y="252.8">Document status</text>
<text x="289" y="262.9">Title</text>
<text x="350" y="262.9">DWG No.</text>
<text x="350" y="279.9">Rev.</text>
<text x="360" y="279.9">Date of issue</text>
<text x="396" y="279.9">Sheet</text>
</g>
</svg>
